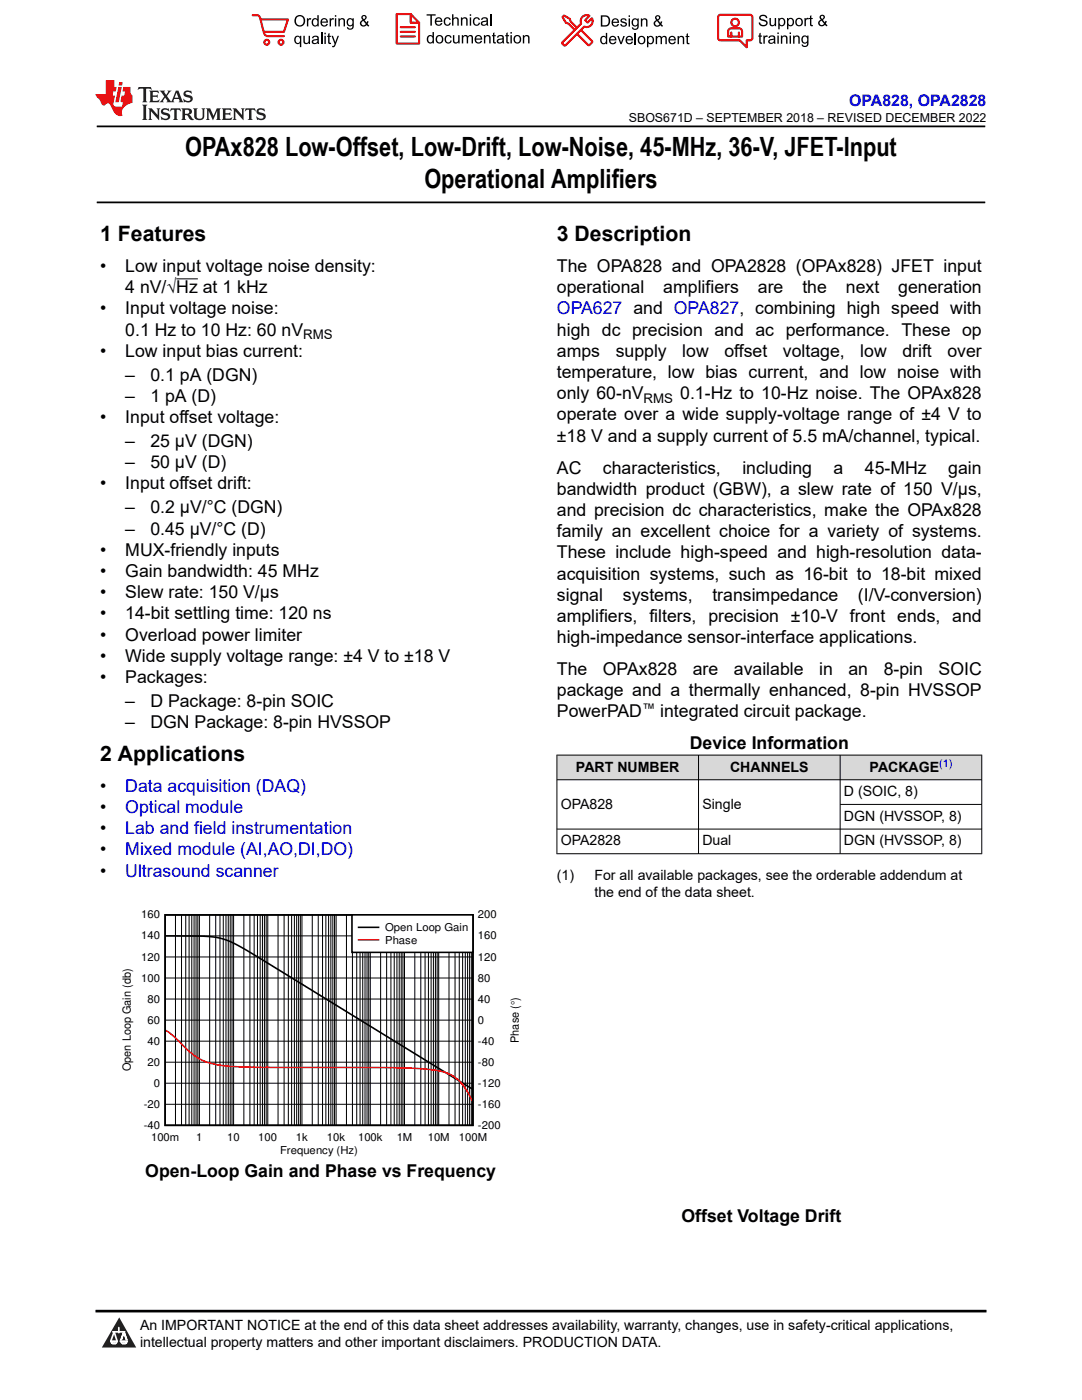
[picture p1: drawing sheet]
<svg xmlns="http://www.w3.org/2000/svg" width="216mm" height="279mm" viewBox="0 0 216 279" stroke-linecap="round" stroke-linejoin="round" font-family="sans-serif">
<path d="M19.3 25.2h177.3M19.3 40.4h177.3" fill="none" stroke="#000" stroke-width=".35"/>
<path d="M35.2 55.7h4.3" fill="none" stroke="#000" stroke-width=".2"/>
<g fill="#d8d8d8">
<path d="M111.1 150.7h84.8v4.9h-84.8z" fill-rule="evenodd"/>
<path d="M111.2 150.8h28.1v4.8h-28.1z" fill-rule="evenodd"/>
<path d="M139.4 150.8h28.2v4.8h-28.2z" fill-rule="evenodd"/>
<path d="M167.7 150.8h28.1v4.8h-28.1z" fill-rule="evenodd"/>
</g>
<g fill="none" stroke="#000" stroke-width=".2">
<path d="M111.1 150.7h84.9M111.1 155.6h84.9M111.1 150.6v19.8M139.4 150.6v19.8M167.6 150.6v19.8M195.9 150.6v19.8M111.1 165.5h84.9M111.1 170.4h84.9M167.6 160.5h28.4M33 199.4h61.4M33 195.2h61.4M33 191h61.4"/>
<path d="M33 186.8h61.4M35 182.6v42M36.2 182.6v42M37.1 182.6v42M37.7 182.6v42M38.3 182.6v42M38.7 182.6v42M39.1 182.6v42M39.5 182.6v42M39.8 182.6v42M41.8 182.6v42M43 182.6v42"/>
<path d="M43.9 182.6v42M44.6 182.6v42M45.1 182.6v42M45.5 182.6v42M45.9 182.6v42M46.3 182.6v42M46.6 182.6v42M48.7 182.6v42M49.9 182.6v42M50.7 182.6v42M51.4 182.6v42M51.9 182.6v42"/>
<path d="M52.4 182.6v42M52.8 182.6v42M53.1 182.6v42M53.4 182.6v42M55.5 182.6v42M56.7 182.6v42M57.5 182.6v42M58.2 182.6v42M58.7 182.6v42M59.2 182.6v42M59.6 182.6v42M59.9 182.6v42"/>
<path d="M60.3 182.6v42M62.3 182.6v42M63.5 182.6v42M64.4 182.6v42M65 182.6v42M65.6 182.6v42M66 182.6v42M66.4 182.6v42M66.8 182.6v42M67.1 182.6v42M69.1 182.6v42M70.3 182.6v42"/>
<path d="M71.2 182.6v42M71.8 182.6v42M72.4 182.6v42M72.8 182.6v42M73.2 182.6v42M73.6 182.6v42M73.9 182.6v42M75.9 182.6v42M77.1 182.6v42M78 182.6v42M78.7 182.6v42M79.2 182.6v42"/>
<path d="M79.7 182.6v42M80.1 182.6v42M80.4 182.6v42M80.7 182.6v42M82.8 182.6v42M84 182.6v42M84.8 182.6v42M85.5 182.6v42M86 182.6v42M86.5 182.6v42M86.9 182.6v42M87.2 182.6v42"/>
<path d="M87.5 182.6v42M89.6 182.6v42M90.8 182.6v42M91.6 182.6v42M92.3 182.6v42M92.8 182.6v42M93.3 182.6v42M93.7 182.6v42M94.1 182.6v42M33 216.2h61.4M33 212h61.4M33 207.8h61.4"/>
<path d="M33 203.6h61.4M33 220.4h61.4"/>
</g>
<path d="M33 182.6h61.4v42h-61.4zM33.1 186.8h5.3a16.4 16.4 0 0 1 10.9 2.9l44.9 27.6" fill="none" stroke="#000" stroke-width=".32"/>
<path d="M33.1 205.6l1.6 1.2 2.7 2.7 1.4 1.2 2.2 1.2 2.1 .6 2.8 .3 4 .2 26.9 .1 7.5 .2 2.8 .3 2 .5 1.7 .9 1.2 1.1a13.1 13.1 0 0 1 2.2 3.6" fill="none" stroke="#f00" stroke-width=".32"/>
<path d="M70.2 182.6h24.1v7.5h-24.1z" fill-rule="evenodd" fill="#fff"/>
<path d="M70.2 182.6h24.2v7.5h-24.2zM71.6 185.1h3.9" fill="none" stroke="#000" stroke-width=".32"/>
<path d="M71.6 187.6h3.9" fill="none" stroke="#f00" stroke-width=".32"/>
<path d="M0 0h215.9v23.8h-215.9z" fill-rule="evenodd" fill="#fff"/>
<path d="M27.7 17.4l-.2 .6 .5-.3h.6v.1v2.2l-.2 .4h1l-.2-.4v-2.2v-.1h.5l.5 .3-.1-.6zM29.8 18.1l.2 .4v1.5l-.2 .4h1.9l.1-.6a1.08 1.08 0 0 1-1.3 .2v-.7h.6l.4 .2v-.6l-.4 .2h-.6v-.6l.2-.1a1 1 0 0 1 1 .2l-.1-.5zM31.8 18.1l1 1.1-1 1.2h.9l-.2-.2 .4-.7 .5 .7-.2 .2h1.6l-.2-.2 .1-.4h1l.1 .4-.1 .2h.9l-.2-.3-.8-2h-.5l-1 2.2-.8-1.1 .9-1.1h-.8l.2 .2-.5 .7-.3-.7 .1-.2zM35.2 18.5l.4 1h-.8zM36.8 18.2a.65 .65 0 0 0-.2 .7 .65 .65 0 0 0 .6 .5l.7 .2 .1 .2a.79 .79 0 0 1-.7 .4 .79 .79 0 0 1-.7-.5l.1 .7 .2-.1a.93 .93 0 0 0 1.1 .1 .93 .93 0 0 0 .4-1 1.46 1.46 0 0 0-1.2-.6l-.1-.3a1.09 1.09 0 0 1 1.2 .2l-.2-.6-.1 .1-.6-.2zM28.4 20.9l.2 .4v2.3l-.2 .3h1l-.2-.3v-2.3l.2-.4zM29.6 21.6l.2 .4v1.6l-.2 .3h.8l-.3-.3v-1.4l1.7 1.8v-2l.2-.4h-.8l.2 .2 .1 1.1-1.2-1.3zM32.3 21.8a.65 .65 0 0 0-.2 .7 .65 .65 0 0 0 .7 .4l.6 .2 .1 .2a.79 .79 0 0 1-.7 .4 .79 .79 0 0 1-.7-.5l.1 .7 .2-.1a.93 .93 0 0 0 1.1 .1 .93 .93 0 0 0 .4-.9 1.46 1.46 0 0 0-1.2-.6l-.1-.4a1.09 1.09 0 0 1 1.2 .2l-.2-.6-.1 .1-.6-.1zM34.1 21.6l-.1 .7a.63 .63 0 0 1 .7-.4l.1 1.7-.3 .3h1l-.2-.3v-1.7a.66 .66 0 0 1 .8 .4l-.1-.7zM36.2 21.6l.2 .4v1.6l-.2 .3h.9l-.2-.2v-.7h.5l.1 .2a.79 .79 0 0 0 1.2 .6l-1-.9a.61 .61 0 0 0 .6-.6 .61 .61 0 0 0-.5-.6zM36.9 21.9h.2a.47 .47 0 0 1 .5 .1 .47 .47 0 0 1 .1 .5l-.2 .2h-.6zM38.5 21.6l.2 .2a2.27 2.27 0 0 0 .4 2 1.04 1.04 0 0 0 1.7-.7v-1.3l.2-.2h-.8l.2 .4v1.1a.6 .6 0 0 1-.6 .6 .6 .6 0 0 1-.6-.6v-1.1l.3-.4zM41.1 21.6l.2 .4v1.6l-.2 .3h.7l-.2-.3v-1.5l.9 1.9 .8-1.9v1.5l-.2 .3h1l-.3-.3v-1.6l.3-.4h-.8l-.7 1.5-.7-1.5zM44.3 21.6l.2 .4v1.6l-.2 .3h1.9l.1-.5a1.09 1.09 0 0 1-1.3 .1v-.6h.6l.4 .1v-.6l-.4 .2h-.6v-.6l.2-.1a1.01 1.01 0 0 1 1 .3l-.1-.6zM46.4 21.6l.3 .4v1.6l-.3 .3h.8l-.2-.3v-1.4l1.6 1.8v-2l.2-.4h-.7l.2 .2v1.1l-1.2-1.3zM49 21.6l-.1 .7a.63 .63 0 0 1 .8-.4v1.7l-.3 .3h1l-.2-.3v-1.7a.66 .66 0 0 1 .8 .4l-.1-.7zM51.4 21.8a.65 .65 0 0 0-.2 .7 .65 .65 0 0 0 .6 .4l.6 .2 .2 .2a.79 .79 0 0 1-.8 .4 .79 .79 0 0 1-.6-.5l.1 .7 .2-.1a.93 .93 0 0 0 1 .1 .93 .93 0 0 0 .5-.9 1.46 1.46 0 0 0-1.3-.6l-.1-.4a1.09 1.09 0 0 1 1.3 .2l-.2-.6-.2 .1-.5-.1z" fill="#231f20"/>
<path d="M21.1 16v2.8h-2.1l.1 .3 .9 1a.95 .95 0 0 0 .9 .9 .59 .59 0 0 1 .6-.4 .59 .59 0 0 1 .5 .4l.4 .8a1.59 1.59 0 0 0 2.1 1.3 1.61 1.61 0 0 1 1-2.2l1-.4-.1-1.5a1.59 1.59 0 0 1-.4-1.6h-1.4l-.2 .9h.5l-.1 .8h-.5l-.2 1v.2l.4 .1-.2 .9h-.6a.73 .73 0 0 1-1.1-.7l.3-1.5h-.5l.2-.8h.5l.2-.9h-.5v-1.4zM23.6 17.4l-.6 3h.7l.6-3zM23.8 16.4l-.1 .7h.7l.1-.7z" fill="#ed1c24"/>
<g fill="#000">
<path d="M58.7 4.2a1.15 1.15 0 0 1 2.3 0 1.15 1.15 0 0 1-2.3 0zM59.3 3.5a.89 .89 0 0 0-.2 1.1 .89 .89 0 0 0 1.1 .4 .88 .88 0 0 0 .3-1.3 .88 .88 0 0 0-1.2-.2z" fill-rule="evenodd"/>
<path d="M58.9 7.3l.5-.2 .5 .3v-.3h.2v2.3h-.3v-.8a.74 .74 0 0 1-.9 0 .74 .74 0 0 1-.2-1zM59.1 7.5a.57 .57 0 0 0-.1 .7 .57 .57 0 0 0 .7 .2 .57 .57 0 0 0 .2-.7 .57 .57 0 0 0-.8-.2z" fill-rule="evenodd"/>
<path d="M61.2 3.6h.3v.3l.2-.2 .3-.1 .1 .1-.1 .3a.36 .36 0 0 0-.4 0 .36 .36 0 0 0-.1 .4v.9h-.3z" fill-rule="evenodd"/>
<path d="M60.5 7.1h.3v.9a.41 .41 0 0 0 .4 .6 .41 .41 0 0 0 .4-.6v-.9h.3v1.7h-.3v-.3a.58 .58 0 0 1-.7 .3 .58 .58 0 0 1-.4-.6z" fill-rule="evenodd"/>
<path d="M62.4 3.8l.5-.2 .4 .2v-.8h.3v2.3h-.3v-.2a.75 .75 0 0 1-1-.1 .75 .75 0 0 1 0-1zM62.6 4a.57 .57 0 0 0-.1 .7 .57 .57 0 0 0 .7 .2 .57 .57 0 0 0 .1-.7 .57 .57 0 0 0-.7-.2z" fill-rule="evenodd"/>
<path d="M62.4 7.3a.74 .74 0 0 1 .9-.1 .74 .74 0 0 1 .3 .9l.1 .7h-.3v-.2a.57 .57 0 0 1-.9 .2 .57 .57 0 0 1-.1-.8l.9-.3a.41 .41 0 0 0-.3-.4 .41 .41 0 0 0-.5 .4l-.3-.1zM62.6 8.2a.35 .35 0 0 0 .1 .5 .35 .35 0 0 0 .5-.3l.1-.4z" fill-rule="evenodd"/>
<path d="M64.7 6.5h.3v.3h-.3zM64.7 7.1h.3v1.7h-.3z" fill-rule="evenodd"/>
<path d="M64.2 3.8a.76 .76 0 0 1 .9-.1 .76 .76 0 0 1 .3 .8h-1.2a.47 .47 0 0 0 .4 .6 .47 .47 0 0 0 .5-.4l.3 .1a.82 .82 0 0 1-1.2 .3 .82 .82 0 0 1 0-1.3zM64.4 4l-.2 .3h.9l-.2-.4z" fill-rule="evenodd"/>
<path d="M65.8 3.6h.2v.3l.2-.2 .3-.1 .2 .1-.1 .3a.36 .36 0 0 0-.5 0 .36 .36 0 0 0 0 .4v.9h-.3z" fill-rule="evenodd"/>
<path d="M65.5 6.7l.3-.1v.5h.2v.3h-.2v.9v.2h.2l.1 .3a.41 .41 0 0 1-.5-.1 .41 .41 0 0 1-.1-.4v-.9h-.2v-.3h.2z" fill-rule="evenodd"/>
<path d="M66.1 7.1h.3l.5 1.4 .5-1.4h.2l-.6 1.7a.57 .57 0 0 1-.7 .6v-.3a.37 .37 0 0 0 .5-.3z" fill-rule="evenodd"/>
<path d="M66.8 3h.3v.3h-.3zM66.8 3.6h.3v1.7h-.3z" fill-rule="evenodd"/>
<path d="M67.5 3.6h.3v.3a.58 .58 0 0 1 .7-.3 .58 .58 0 0 1 .3 .7v1h-.2v-1a.4 .4 0 0 0-.5-.5 .4 .4 0 0 0-.3 .6v.9h-.3z" fill-rule="evenodd"/>
<path d="M69.3 3.8l.6-.2 .4 .2v-.2h.3v1.5a.71 .71 0 0 1-.5 .8 .71 .71 0 0 1-.9-.5h.3a.46 .46 0 0 0 .6 .3 .46 .46 0 0 0 .2-.6 .78 .78 0 0 1-1.1-.2 .78 .78 0 0 1 .1-1.1zM69.6 4a.53 .53 0 0 0-.1 .8 .53 .53 0 0 0 .8 0 .54 .54 0 0 0 0-.7 .54 .54 0 0 0-.7-.1z" fill-rule="evenodd"/>
<path d="M72.2 3.1a.53 .53 0 0 1 .9 .1 .53 .53 0 0 1-.4 .8l.5 .5 .1-.3 .2 .1-.2 .5 .4 .3-.2 .2-.3-.3a.71 .71 0 0 1-1.2 .1 .71 .71 0 0 1 .3-1.1l-.2-.5zM72.3 3.5a.3 .3 0 0 0 .6 0 .3 .3 0 0 0-.6 0zM72.3 4.3a.45 .45 0 0 0 0 .7 .45 .45 0 0 0 .7-.2l-.5-.6z" fill-rule="evenodd"/>
<path d="M85.1 2.8h1.8v.3h-.7v2h-.3v-2h-.8z" fill-rule="evenodd"/>
<path d="M85.3 7.2l.6-.2 .4 .2v-.8h.3v2.3h-.3v-.2a.76 .76 0 0 1-1-.1 .76 .76 0 0 1-.1-1zM85.6 7.4a.58 .58 0 0 0-.1 .7 .58 .58 0 0 0 .7 .2 .58 .58 0 0 0 .1-.7 .58 .58 0 0 0-.7-.2z" fill-rule="evenodd"/>
<path d="M87.2 7.2a.81 .81 0 0 1 1.1 .1 .81 .81 0 0 1-.1 1.2 .81 .81 0 0 1-1.2-.2v-.7zM87.3 7.4a.57 .57 0 0 0 0 .8 .57 .57 0 0 0 .8 0 .57 .57 0 0 0 0-.7 .57 .57 0 0 0-.8-.1z" fill-rule="evenodd"/>
<path d="M87 3.7a.77 .77 0 0 1 .9-.2 .77 .77 0 0 1 .4 .9h-1.3a.48 .48 0 0 0 .4 .5 .48 .48 0 0 0 .6-.3h.3a.83 .83 0 0 1-1.3 .4 .83 .83 0 0 1 0-1.3zM87.2 3.8l-.1 .3h.9l-.3-.4z" fill-rule="evenodd"/>
<path d="M88.7 3.7a.7 .7 0 0 1 1.2 .3h-.2a.45 .45 0 0 0-.6-.3 .45 .45 0 0 0-.3 .6 .45 .45 0 0 0 .3 .6 .45 .45 0 0 0 .6-.4l.3 .1a.76 .76 0 0 1-1.1 .5 .76 .76 0 0 1-.3-1.1z" fill-rule="evenodd"/>
<path d="M88.9 7.2a.7 .7 0 0 1 1.2 .3h-.3a.45 .45 0 0 0-.5-.3 .45 .45 0 0 0-.3 .6 .45 .45 0 0 0 .3 .6 .45 .45 0 0 0 .6-.3h.2a.76 .76 0 0 1-1 .5 .76 .76 0 0 1-.3-1.1z" fill-rule="evenodd"/>
<path d="M90.2 2.8h.3v.9a.59 .59 0 0 1 .7-.2 .59 .59 0 0 1 .3 .6v1h-.2v-1a.4 .4 0 0 0-.5-.4 .4 .4 0 0 0-.3 .5v.9h-.3z" fill-rule="evenodd"/>
<path d="M90.4 7h.3v.9a.41 .41 0 0 0 .4 .6 .41 .41 0 0 0 .3-.6v-.9h.3v1.7h-.2v-.3a.58 .58 0 0 1-.7 .3 .58 .58 0 0 1-.4-.7z" fill-rule="evenodd"/>
<path d="M92 3.5h.2v.2a.59 .59 0 0 1 .7-.3 .59 .59 0 0 1 .4 .7v1h-.3v-1a.41 .41 0 0 0-.4-.4 .41 .41 0 0 0-.4 .5v.9h-.2z" fill-rule="evenodd"/>
<path d="M92.1 7h.3v.3a.56 .56 0 0 1 1 0 .54 .54 0 0 1 .6-.3 .54 .54 0 0 1 .4 .5v1.2h-.3v-1.1a.34 .34 0 0 0-.3-.4 .34 .34 0 0 0-.4 .3v1.2h-.3v-1.1a.38 .38 0 0 0-.5-.3 .38 .38 0 0 0-.2 .5v.9h-.3z" fill-rule="evenodd"/>
<path d="M93.7 2.8h.3v.4h-.3zM93.7 3.5h.3v1.6h-.3z" fill-rule="evenodd"/>
<path d="M94.6 3.7a.7 .7 0 0 1 1.2 .3h-.3a.45 .45 0 0 0-.6-.3 .45 .45 0 0 0-.3 .6 .45 .45 0 0 0 .4 .6 .45 .45 0 0 0 .5-.4l.3 .1a.76 .76 0 0 1-1 .5 .76 .76 0 0 1-.4-1.1z" fill-rule="evenodd"/>
<path d="M94.9 7.2a.77 .77 0 0 1 .9-.1 .77 .77 0 0 1 .4 .8h-1.2a.48 .48 0 0 0 .3 .6 .48 .48 0 0 0 .6-.4l.3 .1a.83 .83 0 0 1-1.3 .3 .83 .83 0 0 1 0-1.3zM95.1 7.3l-.1 .4h.9l-.2-.4z" fill-rule="evenodd"/>
<path d="M96.6 7h.2v.3a.59 .59 0 0 1 .7-.3 .59 .59 0 0 1 .4 .7v1h-.3v-1a.41 .41 0 0 0-.4-.5 .41 .41 0 0 0-.4 .6v.9h-.2z" fill-rule="evenodd"/>
<path d="M96.1 3.7a.74 .74 0 0 1 1-.2 .74 .74 0 0 1 .3 .9v.7h-.2l-.1-.2a.59 .59 0 0 1-.8 .3 .59 .59 0 0 1-.2-.8l1-.3a.42 .42 0 0 0-.4-.5 .42 .42 0 0 0-.4 .4l-.3-.1zM96.3 4.5a.36 .36 0 0 0 .2 .5 .36 .36 0 0 0 .5-.2l.1-.5z" fill-rule="evenodd"/>
<path d="M98.4 6.6l.3-.2v.6h.2v.2h-.2v1v.2h.2l.1 .3a.41 .41 0 0 1-.5-.1 .41 .41 0 0 1-.1-.4v-1h-.2v-.2h.2z" fill-rule="evenodd"/>
<path d="M99.3 7.2a.74 .74 0 0 1 1-.2 .74 .74 0 0 1 .2 1l.1 .7h-.3v-.2a.59 .59 0 0 1-.8 .2 .59 .59 0 0 1-.3-.8l1.1-.3a.42 .42 0 0 0-.4-.4 .42 .42 0 0 0-.5 .3h-.2zM99.5 8a.36 .36 0 0 0 .2 .5 .36 .36 0 0 0 .4-.2l.2-.5z" fill-rule="evenodd"/>
<path d="M101 6.6l.3-.2v.6h.3v.2h-.3v1l.1 .2h.2v.3a.41 .41 0 0 1-.4-.1 .41 .41 0 0 1-.2-.4v-1h-.2v-.2h.2z" fill-rule="evenodd"/>
<path d="M101.9 6.4h.2v.3h-.2zM101.9 7h.2v1.7h-.2z" fill-rule="evenodd"/>
<path d="M102.7 7.2a.81 .81 0 0 1 1.1 .1 .81 .81 0 0 1-.1 1.2 .81 .81 0 0 1-1.2-.2v-.7zM102.9 7.4a.57 .57 0 0 0-.1 .8 .57 .57 0 0 0 .9 0 .57 .57 0 0 0-.1-.7 .57 .57 0 0 0-.7-.1z" fill-rule="evenodd"/>
<path d="M104.3 7h.3v.3a.59 .59 0 0 1 .7-.3 .59 .59 0 0 1 .4 .7v1h-.3v-1a.41 .41 0 0 0-.5-.5 .41 .41 0 0 0-.3 .6v.9h-.3z" fill-rule="evenodd"/>
<path d="M119.9 3.1h.8a1.12 1.12 0 0 1 1 1.1 1.12 1.12 0 0 1-1 1.1h-.8zM120.2 3.3v1.7h.5a.86 .86 0 0 0 .8-.8 .86 .86 0 0 0-.8-.9z" fill-rule="evenodd"/>
<path d="M119.9 7.4l.5-.3 .5 .3v-.8h.3v2.2h-.3v-.2a.75 .75 0 0 1-1 0 .75 .75 0 0 1-.1-1zM120.2 7.5a.57 .57 0 0 0-.2 .8 .57 .57 0 0 0 .8 .2 .57 .57 0 0 0 .1-.8 .57 .57 0 0 0-.7-.2z" fill-rule="evenodd"/>
<path d="M121.7 7.4a.76 .76 0 0 1 .9-.2 .76 .76 0 0 1 .4 .9h-1.2a.47 .47 0 0 0 .3 .5 .47 .47 0 0 0 .6-.3h.3a.82 .82 0 0 1-1.3 .4 .82 .82 0 0 1 0-1.3zM121.9 7.5l-.1 .3h.9l-.2-.4z" fill-rule="evenodd"/>
<path d="M122.2 3.9a.76 .76 0 0 1 .9-.2 .76 .76 0 0 1 .4 .9h-1.2a.47 .47 0 0 0 .4 .5 .47 .47 0 0 0 .5-.3h.3a.82 .82 0 0 1-1.2 .4 .82 .82 0 0 1-.1-1.3zM122.5 4l-.2 .3h.9l-.2-.4z" fill-rule="evenodd"/>
<path d="M123.9 3.8a.71 .71 0 0 1 1.1 .3h-.2a.32 .32 0 0 0-.4-.3 .32 .32 0 0 0-.3 .4h.1a.75 .75 0 0 1 .9 .8 .72 .72 0 0 1-.7 .3 .72 .72 0 0 1-.6-.5h.2a.36 .36 0 0 0 .4 .4 .36 .36 0 0 0 .3-.5 .8 .8 0 0 1-.9-.7z" fill-rule="evenodd"/>
<path d="M123.2 7.2h.3l.4 1.3 .5-1.3h.3l-.6 1.6h-.3z" fill-rule="evenodd"/>
<path d="M125.4 3.1h.3v.3h-.3zM125.4 3.7h.3v1.6h-.3z" fill-rule="evenodd"/>
<path d="M125 7.4a.76 .76 0 0 1 .9-.2 .76 .76 0 0 1 .4 .9h-1.2a.47 .47 0 0 0 .4 .5 .47 .47 0 0 0 .5-.3h.3a.82 .82 0 0 1-1.2 .4 .82 .82 0 0 1-.1-1.3zM125.3 7.5l-.2 .3h.9l-.2-.4z" fill-rule="evenodd"/>
<path d="M126.2 3.9l.5-.3 .5 .3v-.2h.3v1.4a.71 .71 0 0 1-.6 .8 .71 .71 0 0 1-.8-.5l.2 .1a.46 .46 0 0 0 .7 .2 .46 .46 0 0 0 .2-.6 .78 .78 0 0 1-1.1-.1 .78 .78 0 0 1 .1-1.1zM126.4 4a.53 .53 0 0 0 0 .8 .53 .53 0 0 0 .7 0 .54 .54 0 0 0 0-.7 .54 .54 0 0 0-.7-.1z" fill-rule="evenodd"/>
<path d="M127.5 7.3a.8 .8 0 0 1 1.1 .2 .8 .8 0 0 1-.1 1.1 .8 .8 0 0 1-1.2-.1v-.8zM127.7 7.5a.56 .56 0 0 0-.1 .9 .56 .56 0 0 0 .8-.1 .56 .56 0 0 0 0-.7 .56 .56 0 0 0-.7-.1z" fill-rule="evenodd"/>
<path d="M127.9 3.7h.2v.2a.58 .58 0 0 1 .7-.2 .58 .58 0 0 1 .4 .6v1h-.3v-1a.4 .4 0 0 0-.4-.4 .4 .4 0 0 0-.3 .5v.9h-.3z" fill-rule="evenodd"/>
<path d="M129.1 7.2h.2v.2a.72 .72 0 0 1 1-.1 .72 .72 0 0 1 .2 1 .64 .64 0 0 1-.5 .5 .64 .64 0 0 1-.6-.2v.8h-.3zM129.5 7.5a.56 .56 0 0 0-.1 .8 .56 .56 0 0 0 .7 .2 .56 .56 0 0 0 .1-.8 .56 .56 0 0 0-.7-.2z" fill-rule="evenodd"/>
<path d="M130.8 7.2h.3v.2a.55 .55 0 0 1 .9 0 .53 .53 0 0 1 .7-.3 .53 .53 0 0 1 .4 .6v1.1h-.3v-1a.34 .34 0 0 0-.3-.4 .34 .34 0 0 0-.4 .3v1.1h-.3v-1a.37 .37 0 0 0-.5-.4 .37 .37 0 0 0-.2 .6v.8h-.3z" fill-rule="evenodd"/>
<path d="M130.9 3.2a.53 .53 0 0 1 .8 .1 .53 .53 0 0 1-.3 .8l.4 .5 .1-.4 .3 .1-.2 .5 .3 .3-.2 .3-.3-.4a.71 .71 0 0 1-1.2 .1 .71 .71 0 0 1 .4-1.1l-.3-.5zM130.9 3.6a.3 .3 0 0 0 .6 0 .3 .3 0 0 0-.6 0zM130.9 4.3a.45 .45 0 0 0 0 .7 .45 .45 0 0 0 .7-.2l-.5-.6z" fill-rule="evenodd"/>
<path d="M133.6 7.4a.76 .76 0 0 1 .9-.2 .76 .76 0 0 1 .4 .9h-1.3a.47 .47 0 0 0 .4 .5 .47 .47 0 0 0 .6-.3h.3a.82 .82 0 0 1-1.3 .4 .82 .82 0 0 1 0-1.3zM133.8 7.5l-.1 .3h.9l-.3-.4z" fill-rule="evenodd"/>
<path d="M135.2 7.2h.3v.2a.58 .58 0 0 1 .7-.2 .58 .58 0 0 1 .3 .6v1h-.3v-1a.4 .4 0 0 0-.4-.4 .4 .4 0 0 0-.3 .5v.9h-.3z" fill-rule="evenodd"/>
<path d="M137 6.8l.3-.2v.6h.2v.2h-.2v1v.2h.2l.1 .2a.41 .41 0 0 1-.5 0 .41 .41 0 0 1-.1-.5v-.9h-.2v-.2h.2z" fill-rule="evenodd"/>
<path d="M151.7 3.1a.88 .88 0 0 1 1.4 .5h-.3a.49 .49 0 0 0-.5-.5 .49 .49 0 0 0-.4 .6v.1a1.06 1.06 0 0 1 1.3 1 .95 .95 0 0 1-1 .4 .95 .95 0 0 1-.8-.7h.3a.58 .58 0 0 0 .6 .5 .58 .58 0 0 0 .5-.6l-.2-.1a.95 .95 0 0 1-1.1-.9z" fill-rule="evenodd"/>
<path d="M151.5 6.7l.3-.2v.6h.3v.2h-.3v1v.2h.3v.2a.41 .41 0 0 1-.5 0 .41 .41 0 0 1-.1-.5v-.9h-.2v-.2h.2z" fill-rule="evenodd"/>
<path d="M152.3 7.1h.3v.2l.1-.2h.4h.1l-.1 .3a.36 .36 0 0 0-.4 0 .36 .36 0 0 0-.1 .5v.8h-.3z" fill-rule="evenodd"/>
<path d="M153.4 7.3a.74 .74 0 0 1 1-.2 .74 .74 0 0 1 .3 .9l.1 .7h-.3l-.1-.2a.57 .57 0 0 1-.8 .3 .57 .57 0 0 1-.1-.9l.9-.2a.41 .41 0 0 0-.4-.4 .41 .41 0 0 0-.4 .3h-.3zM153.7 8.1a.35 .35 0 0 0 .1 .5 .35 .35 0 0 0 .5-.2l.1-.5z" fill-rule="evenodd"/>
<path d="M153.5 3.6h.3v.9a.41 .41 0 0 0 .4 .5 .41 .41 0 0 0 .4-.5v-.9h.3v1.6h-.3v-.2a.58 .58 0 0 1-.7 .2 .58 .58 0 0 1-.4-.6z" fill-rule="evenodd"/>
<path d="M155.1 6.5h.3v.3h-.3zM155.1 7.1h.3v1.6h-.3z" fill-rule="evenodd"/>
<path d="M155.3 3.6h.2v.2a.72 .72 0 0 1 1-.1 .72 .72 0 0 1 .2 1 .64 .64 0 0 1-.5 .5 .64 .64 0 0 1-.6-.2v.8h-.3zM155.7 3.9a.56 .56 0 0 0-.2 .8 .56 .56 0 0 0 .8 .2 .56 .56 0 0 0 .1-.8 .56 .56 0 0 0-.7-.2z" fill-rule="evenodd"/>
<path d="M155.8 7.1h.3v.2a.58 .58 0 0 1 .7-.2 .58 .58 0 0 1 .3 .6v1h-.2v-1a.4 .4 0 0 0-.5-.4 .4 .4 0 0 0-.3 .5v.9h-.3z" fill-rule="evenodd"/>
<path d="M157 3.6h.3v.2a.72 .72 0 0 1 1-.1 .72 .72 0 0 1 .1 1 .64 .64 0 0 1-.4 .5 .64 .64 0 0 1-.7-.2v.8h-.3zM157.4 3.9a.56 .56 0 0 0-.1 .8 .56 .56 0 0 0 .7 .2 .56 .56 0 0 0 .2-.8 .56 .56 0 0 0-.8-.2z" fill-rule="evenodd"/>
<path d="M157.6 6.5h.2v.3h-.2zM157.6 7.1h.2v1.6h-.2z" fill-rule="evenodd"/>
<path d="M158.3 7.1h.2v.2a.58 .58 0 0 1 .7-.2 .58 .58 0 0 1 .4 .6v1h-.3v-1a.4 .4 0 0 0-.4-.4 .4 .4 0 0 0-.4 .5v.9h-.2z" fill-rule="evenodd"/>
<path d="M158.9 3.7a.8 .8 0 0 1 1.2 .2 .8 .8 0 0 1-.2 1.1 .8 .8 0 0 1-1.1-.1l-.1-.8zM159.1 3.9a.56 .56 0 0 0-.1 .9 .56 .56 0 0 0 .9 0 .56 .56 0 0 0-.1-.8 .56 .56 0 0 0-.7-.1z" fill-rule="evenodd"/>
<path d="M160.1 7.3l.5-.2 .5 .2v-.2h.2v1.4a.71 .71 0 0 1-.5 .9 .71 .71 0 0 1-.8-.5h.2a.46 .46 0 0 0 .6 .2 .46 .46 0 0 0 .2-.6 .78 .78 0 0 1-1-.1 .78 .78 0 0 1 .1-1.1zM160.3 7.4a.53 .53 0 0 0-.1 .8 .53 .53 0 0 0 .8 0 .54 .54 0 0 0 0-.7 .54 .54 0 0 0-.7-.1z" fill-rule="evenodd"/>
<path d="M160.5 3.6h.3v.2l.1-.2h.4h.1l-.1 .3a.36 .36 0 0 0-.4 0 .36 .36 0 0 0-.1 .5v.8h-.3z" fill-rule="evenodd"/>
<path d="M161.6 3.2l.3-.2v.6h.3v.2h-.3v1l.1 .2h.2v.2a.41 .41 0 0 1-.4 0 .41 .41 0 0 1-.2-.5v-.9h-.2v-.2h.2z" fill-rule="evenodd"/>
<path d="M163.7 3.1a.53 .53 0 0 1 .8 .1 .53 .53 0 0 1-.3 .8l.4 .5 .1-.3h.3l-.2 .5 .3 .3-.2 .3-.3-.3a.71 .71 0 0 1-1.2 .1 .71 .71 0 0 1 .4-1.2l-.3-.5zM163.8 3.5a.3 .3 0 0 0 .6 0 .3 .3 0 0 0-.6 0zM163.7 4.2a.45 .45 0 0 0 0 .8 .45 .45 0 0 0 .7-.3l-.5-.6z" fill-rule="evenodd"/>
</g>
<path d="M64.2 6.5v2.3M97.9 2.8v2.3M126.8 6.6v2.2" fill="none" stroke="#000" stroke-width=".28"/>
<g fill="none" stroke="#de0000" stroke-width=".42">
<path d="M50.4 3l1.1 .1a1.4 1.4 0 0 1 .6 1.2l.6 2.5a.95 .95 0 0 0 1.2 .4h2.8M52 3.9h5.5l-.8 2.4h-4M79.1 2.8h2.8v1.7h1.7v4.2h-4.5zM80 6.4h2.8M80 5.4h2.8M80 7.3h2.8M82 2.8l1.6 1.7M115.1 5.5l-1.2-1.2-.2-.5-1.2-.7-.3 .3 .7 1.1 .5 .2 1.3 1.3M115.9 6l2.2 2.2v.3l-.5 .5h-.3l-2.2-2.2zM115.9 6l.7-.7a1.19 1.19 0 0 0 1.3-.3 1.19 1.19 0 0 0 .2-1.4l-.8 .9-.5-.5 .8-.8a1.19 1.19 0 0 0-1.3 .1 1.19 1.19 0 0 0-.3 1.4l-3.8 3.7v.3l.3 .3h.3l2.3-2.2M143.3 3.2l.5-.2h5.9l.4 .2v4.4l-.2 .4-.9 .1v1.3l-1.4-1.3h-3.8l-.5-.3zM145.5 5.8l.4-.1h1.6a.61 .61 0 0 1 .6 .6v1h-2.8v-1z"/>
<path d="M145.9 6.5v.8M147.4 6.5v.8"/>
<circle cx="53.2" cy="8.4" r=".49"/>
<circle cx="56.1" cy="8.4" r=".49"/>
<circle cx="146.7" cy="4.5" r=".75"/>
</g>
<path d="M0 261.4h215.9v18h-215.9z" fill-rule="evenodd" fill="#fff"/>
<path d="M23.8 262.9l3.4 6h-6.9z" fill="#231f20"/>
<path d="M22.1 267.7h1.3l-.4 .5h-.3a.55 .55 0 0 1-.6-.5z" fill-rule="evenodd" fill="#fff"/>
<path d="M22.1 267.7h1.3l-.4 .5h-.3a.55 .55 0 0 1-.6-.5z" fill="none" stroke="#231f20" stroke-width=".34"/>
<path d="M22.1 267.7h1.3l-.4 .5h-.5zM22.6 265.8h.1M22.6 265.8h2.3zM23.7 265.9h.1M23.7 264.9v1zM24 267.7h.1" fill="none" stroke="#fff" stroke-width=".34"/>
<path d="M24.7 265.8l-.7 1.9z" fill="#fff"/>
<path d="M24.7 265.8l-.7 1.9z" fill="none" stroke="#fff" stroke-width=".34"/>
<path d="M24.7 265.8l.7 1.9z" fill="#fff"/>
<path d="M22.8 265.8l-.7 1.9zM22.8 265.8l.6 1.9zM24.7 265.8l.7 1.9zM25.3 267.7h.1" fill="none" stroke="#fff" stroke-width=".34"/>
<path d="M24.1 267.7h1.3a.65 .65 0 0 1-.6 .5 .65 .65 0 0 1-.7-.5z" fill-rule="evenodd" fill="#fff"/>
<path d="M24.1 267.7h1.3a.65 .65 0 0 1-.6 .5 .65 .65 0 0 1-.7-.5z" fill="none" stroke="#231f20" stroke-width=".34"/>
<path d="M24 267.7h.1M24.1 267.7h1.3l-.4 .5h-.5z" fill="none" stroke="#fff" stroke-width=".34"/>
<path d="M19 261.7h177.8" fill="none" stroke="#000" stroke-width=".53"/>
<g font-size="5.3">
<text x="36.9" y="31.2">OPAx828 Low-Offset, Low-Drift, Low-Noise, 45-MHz, 36-V, JFET-Input</text>
<text x="84.7" y="37.5">Operational Amplifiers</text>
</g>
<g font-size="4.2">
<text x="20" y="48.1">1 Features</text>
<text x="111.1" y="48.1">3 Description</text>
<text x="20" y="151.9">2 Applications</text>
</g>
<g font-size="3.5">
<text x="20" y="54.3">•</text>
<text x="25" y="54.3">Low input voltage noise density:</text>
<text x="25" y="58.5">4 nV/√Hz at 1 kHz</text>
<text x="111.1" y="54.3">The OPA828 and OPA2828 (OPAx828) JFET input</text>
<text x="111.1" y="58.5">operational</text>
<text x="132.4" y="58.5">amplifiers</text>
<text x="151.2" y="58.5">are</text>
<text x="160.1" y="58.5">the</text>
<text x="168.8" y="58.5">next</text>
<text x="179.2" y="58.5">generation</text>
<text x="20" y="62.8">•</text>
<text x="25" y="62.8">Input voltage noise:</text>
<text x="20" y="71.2">•</text>
<text x="25" y="71.2">Low input bias current:</text>
<text x="25" y="67">0.1 Hz to 10 Hz: 60 nV</text>
<text x="111.1" y="67">high dc precision and ac performance. These op</text>
<text x="111.1" y="71.2">amps</text>
<text x="122.9" y="71.2">supply</text>
<text x="136.1" y="71.2">low</text>
<text x="144.5" y="71.2">offset</text>
<text x="156.2" y="71.2">voltage,</text>
<text x="171.7" y="71.2">low</text>
<text x="180.1" y="71.2">drift</text>
<text x="189" y="71.2">over</text>
<text x="25" y="76">–</text>
<text x="30" y="76">0.1 pA (DGN)</text>
<text x="111.1" y="75.5">temperature, low bias current, and low noise with</text>
<text x="25" y="80.2">–</text>
<text x="30" y="80.2">1 pA (D)</text>
<text x="111.1" y="83.9">operate over a wide supply-voltage range of ±4 V to</text>
<text x="111.1" y="79.7">only 60-nV</text>
<text x="135.7" y="79.7">0.1-Hz to 10-Hz noise. The OPAx828</text>
<text x="20" y="84.4">•</text>
<text x="25" y="84.4">Input offset voltage:</text>
<text x="25" y="89.2">–</text>
<text x="30" y="89.2">25 μV (DGN)</text>
<text x="111.1" y="88.2">±18 V and a supply current of 5.5 mA/channel, typical.</text>
<text x="25" y="93.4">–</text>
<text x="30" y="93.4">50 μV (D)</text>
<text x="111.1" y="94.5">AC</text>
<text x="120.3" y="94.5">characteristics,</text>
<text x="148.1" y="94.5">including</text>
<text x="166.3" y="94.5">a</text>
<text x="172.6" y="94.5">45-MHz</text>
<text x="189.2" y="94.5">gain</text>
<text x="20" y="97.7">•</text>
<text x="25" y="97.7">Input offset drift:</text>
<text x="111.1" y="98.7">bandwidth product (GBW), a slew rate of 150 V/μs,</text>
<text x="25" y="102.4">–</text>
<text x="25" y="106.7">–</text>
<text x="30" y="102.4">0.2 μV/°C (DGN)</text>
<text x="30" y="106.7">0.45 μV/°C (D)</text>
<text x="111.1" y="103">and precision dc characteristics, make the OPAx828</text>
<text x="111.1" y="107.2">family an excellent choice for a variety of systems.</text>
<text x="20" y="110.9">•</text>
<text x="25" y="110.9">MUX-friendly inputs</text>
<text x="111.1" y="111.4">These include high-speed and high-resolution data-</text>
<text x="20" y="115.1">•</text>
<text x="20" y="119.4">•</text>
<text x="25" y="115.1">Gain bandwidth: 45 MHz</text>
<text x="25" y="119.4">Slew rate: 150 V/μs</text>
<text x="111.1" y="115.7">acquisition systems, such as 16-bit to 18-bit mixed</text>
<text x="111.1" y="119.9">signal</text>
<text x="124.3" y="119.9">systems,</text>
<text x="142.2" y="119.9">transimpedance</text>
<text x="171.2" y="119.9">(I/V-conversion)</text>
<text x="20" y="123.6">•</text>
<text x="25" y="123.6">14-bit settling time: 120 ns</text>
<text x="111.1" y="124.1">amplifiers, filters, precision ±10-V front ends, and</text>
<text x="20" y="127.8">•</text>
<text x="25" y="127.8">Overload power limiter</text>
<text x="111.1" y="128.4">high-impedance sensor-interface applications.</text>
<text x="20" y="132.1">•</text>
<text x="20" y="136.3">•</text>
<text x="25" y="132.1">Wide supply voltage range: ±4 V to ±18 V</text>
<text x="25" y="136.3">Packages:</text>
<text x="111.1" y="134.7">The</text>
<text x="120.3" y="134.7">OPAx828</text>
<text x="138.2" y="134.7">are</text>
<text x="146.4" y="134.7">available</text>
<text x="163.5" y="134.7">in</text>
<text x="169.3" y="134.7">an</text>
<text x="176.3" y="134.7">8-pin</text>
<text x="187.3" y="134.7">SOIC</text>
<text x="25" y="141.1">–</text>
<text x="30" y="141.1">D Package: 8-pin SOIC</text>
<text x="111.1" y="143.2">PowerPAD</text>
<text x="111.1" y="139">package and a thermally enhanced, 8-pin HVSSOP</text>
<text x="131.7" y="143.2">integrated circuit package.</text>
<text x="25" y="145.3">–</text>
<text x="30" y="145.3">DGN Package: 8-pin HVSSOP</text>
<text x="137.6" y="149.5">Device Information</text>
<text x="20" y="158">•</text>
<text x="20" y="162.2">•</text>
<text x="20" y="166.5">•</text>
<text x="20" y="170.7">•</text>
<text x="20" y="174.9">•</text>
<text x="29" y="235">Open-Loop Gain and Phase vs Frequency</text>
<text x="136" y="243.9">Offset Voltage Drift</text>
</g>
<g font-size="3.5" fill="#00f">
<text x="111.1" y="62.8">OPA627 and OPA827, combining high speed with</text>
<text x="25" y="158">Data acquisition (DAQ)</text>
<text x="25" y="162.2">Optical module</text>
<text x="25" y="166.5">Lab and field instrumentation</text>
<text x="25" y="170.7">Mixed module (AI,AO,DI,DO)</text>
<text x="25" y="174.9">Ultrasound scanner</text>
</g>
<text font-size="3.2" fill="#00f" x="169.4" y="21.1">OPA828, OPA2828</text>
<g font-size="2.8">
<text x="114.9" y="154">PART NUMBER</text>
<text x="145.7" y="154">CHANNELS</text>
<text x="173.5" y="154">PACKAGE</text>
<text x="111.9" y="161.4">OPA828</text>
<text x="140.2" y="161.4">Single</text>
<text x="168.4" y="158.9">D (SOIC, 8)</text>
<text x="168.4" y="163.8">DGN (HVSSOP, 8)</text>
<text x="111.9" y="168.7">OPA2828</text>
<text x="140.2" y="168.7">Dual</text>
<text x="168.4" y="168.7">DGN (HVSSOP, 8)</text>
<text x="111.1" y="175.5">(1)</text>
<text x="118.6" y="175.5">For all available packages, see the orderable addendum at</text>
<text x="118.6" y="178.9">the end of the data sheet.</text>
<text x="27.9" y="265.5">An IMPORTANT NOTICE at the end of this data sheet addresses availability, warranty, changes, use in safety-critical applications,</text>
<text x="27.9" y="268.9">intellectual property matters and other important disclaimers. PRODUCTION DATA.</text>
</g>
<g font-size="2.6">
<text x="60.5" y="67.7">RMS</text>
<text x="128.4" y="80.4">RMS</text>
<text x="128.1" y="142.3">™</text>
</g>
<text font-size="2.5" x="125.5" y="24.3">SBOS671D – SEPTEMBER 2018 – REVISED DECEMBER 2022</text>
<g font-size="2.3">
<text x="103.5" y="208.1" transform="rotate(-90 103.5 208.1)">Phase (q)</text>
<text x="26.1" y="213.8" transform="rotate(-90 26.1 213.8)">Open Loop Gain (db)</text>
</g>
<g font-size="2.2">
<text x="28.2" y="183.3">160</text>
<text x="76.9" y="185.8">Open Loop Gain</text>
<text x="95.4" y="183.3">200</text>
<text x="28.2" y="191.7">120</text>
<text x="28.2" y="187.5">140</text>
<text x="76.9" y="188.3">Phase</text>
<text x="95.4" y="191.7">120</text>
<text x="95.4" y="187.5">160</text>
<text x="28.2" y="195.9">100</text>
<text x="95.4" y="195.9">80</text>
<text x="29.5" y="200.1">80</text>
<text x="95.4" y="200.1">40</text>
<text x="29.5" y="208.5">40</text>
<text x="29.5" y="204.3">60</text>
<text x="95.4" y="208.5">-40</text>
<text x="95.4" y="204.3">0</text>
<text x="29.5" y="212.7">20</text>
<text x="95.4" y="212.7">-80</text>
<text x="28.7" y="221.1">-20</text>
<text x="30.7" y="216.9">0</text>
<text x="95.4" y="216.9">-120</text>
<text x="95.4" y="221.1">-160</text>
<text x="28.7" y="225.3">-40</text>
<text x="30.1" y="227.8">100m</text>
<text x="39.2" y="227.8">1</text>
<text x="45.3" y="227.8">10</text>
<text x="51.5" y="227.8">100</text>
<text x="59.1" y="227.8">1k</text>
<text x="65.2" y="227.8">10k</text>
<text x="71.4" y="227.8">100k</text>
<text x="79.2" y="227.8">1M</text>
<text x="85.3" y="227.8">10M</text>
<text x="91.5" y="227.8">100M</text>
<text x="95.4" y="225.3">-200</text>
<text x="55.9" y="230.3">Frequency (Hz)</text>
</g>
<text font-size="2.1" fill="#00f" x="187.4" y="153">(1)</text>
</svg>
